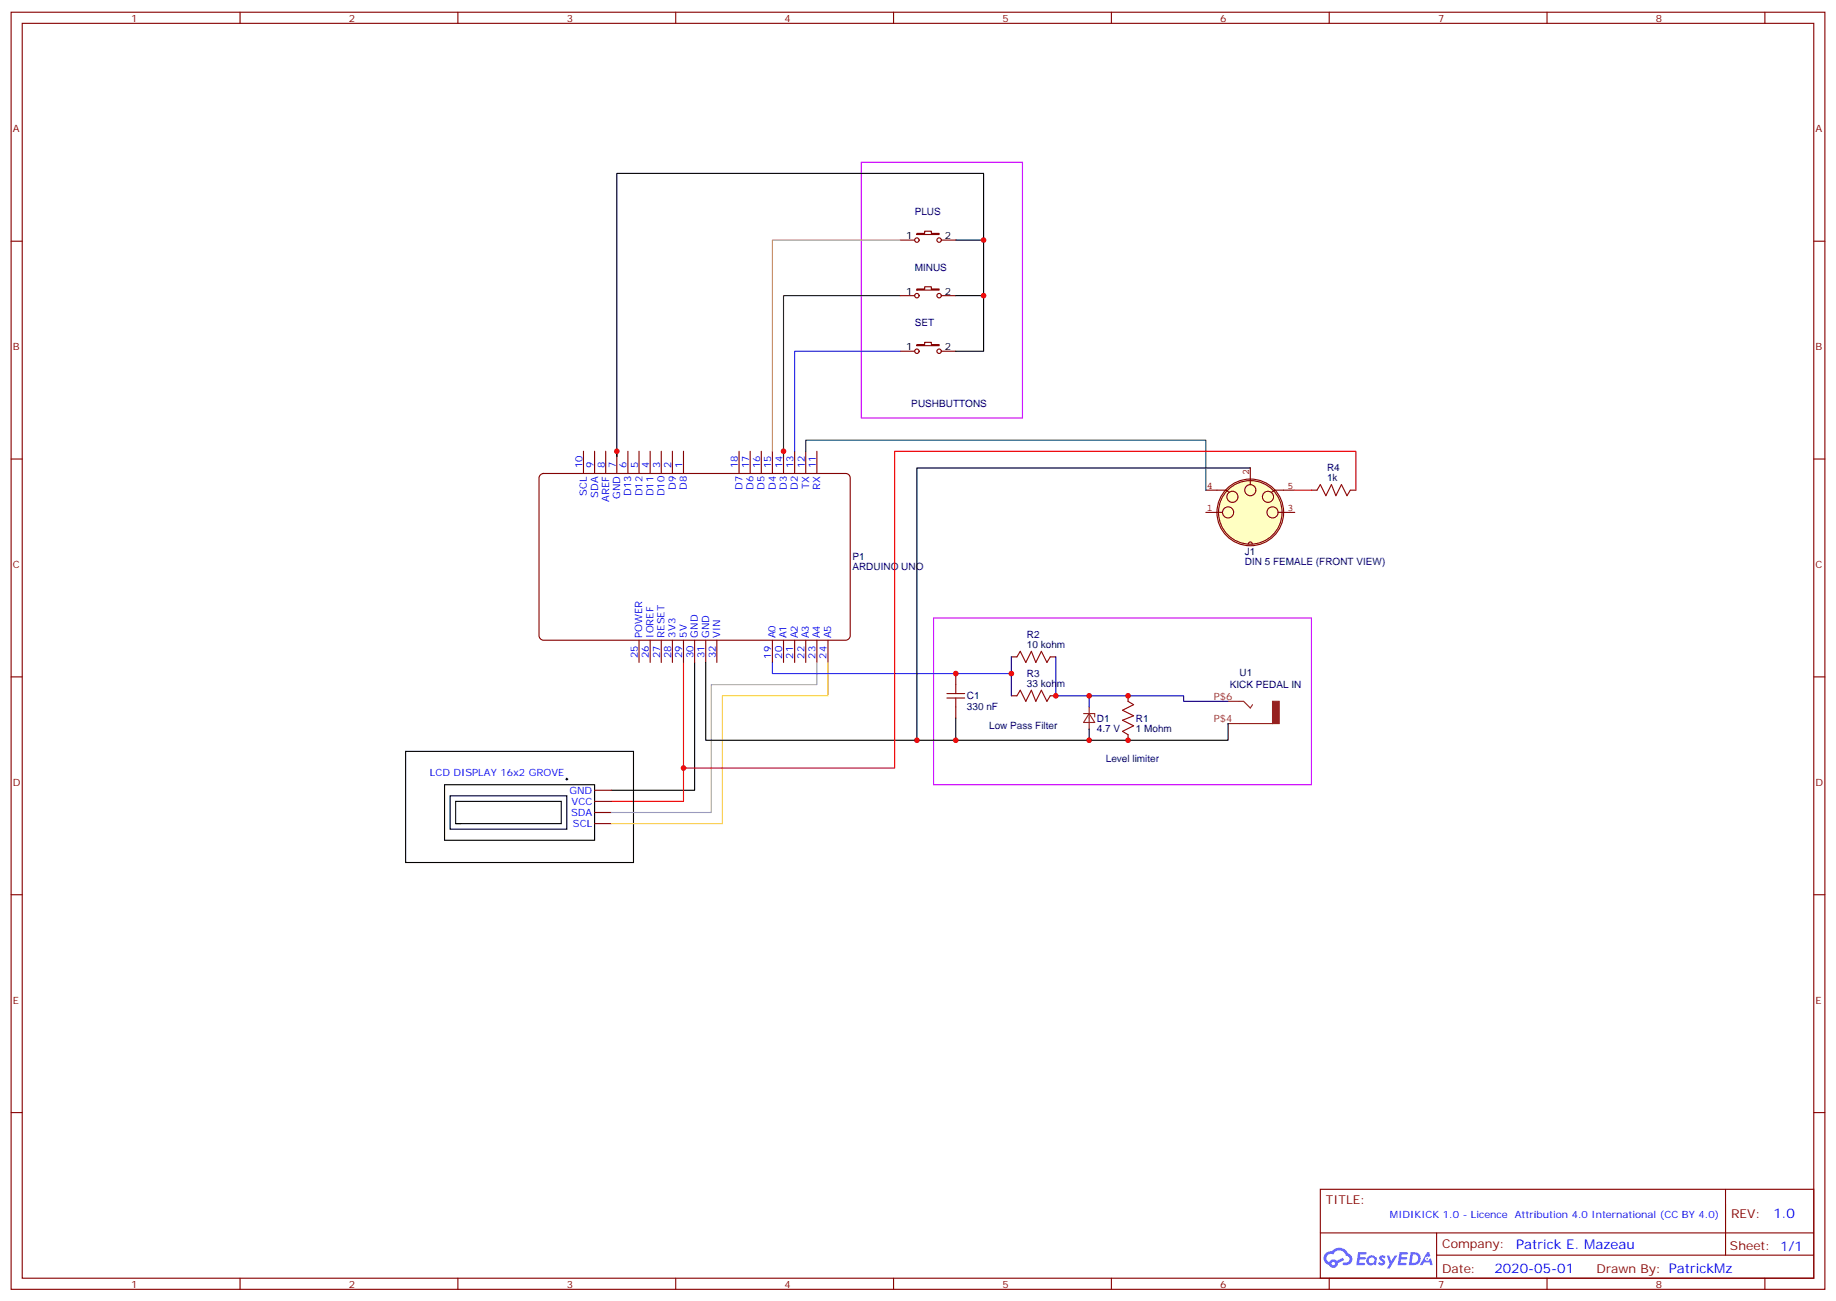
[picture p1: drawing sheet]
<svg xmlns="http://www.w3.org/2000/svg" width="583mm" height="413mm" viewBox="0 0 583 413" stroke-linecap="round" stroke-linejoin="round" font-family="sans-serif">
<path d="M144.6 261.4h1.8" fill="none" stroke="#008700" stroke-width=".35"/>
<g fill="none" stroke="#870000" stroke-width=".35">
<path d="M3.5 3.9h575.8v405.3h-575.8zM7.1 7.4h568.6v398.3h-568.6zM76.2 3.9v3.5M145.3 3.9v3.5M214.5 3.9v3.5M283.6 3.9v3.5M352.8 3.9v3.5M421.9 3.9v3.5M491.1 3.9v3.5M560.2 3.9v3.5M3.5 76.6h3.6M575.7 76.6h3.6"/>
<path d="M3.5 145.7h3.6M575.7 145.7h3.6M3.5 214.8h3.6M575.7 214.8h3.6M3.5 284h3.6M575.7 284h3.6M3.5 353.1h3.6M575.7 353.1h3.6M419.1 377.5h156.6v28.2h-156.6zM547.7 377.5v20.9M419.1 391.3h156.5M456 398.4h119.6"/>
<path d="M456 391.3v14.1M76.2 405.7v3.5M145.3 405.7v3.5M214.5 405.7v3.5M283.6 405.7v3.5M352.8 405.7v3.5M421.9 405.7v3.5M491.1 405.7v3.5M560.2 405.7v3.5"/>
</g>
<g fill="#5487ff">
<path d="M438.1 398.6a1.22 1.22 0 0 1 1.7 .3l-.4 .6a.47 .47 0 0 0-.3-.4 .47 .47 0 0 0-.5 .2l.1 .2a1.14 1.14 0 0 1 .8 1.8 1.14 1.14 0 0 1-1.9 0l-.2-.2 .5-.6 .7 .4a.29 .29 0 0 0 .3-.2 .29 .29 0 0 0-.2-.3 1.04 1.04 0 0 1-.6-1.8z"/>
<path d="M431.1 397.4h2.3l.4 .2-.2 .5h-1.8l-.1 .9h1.5l.3 .4-.3 .3h-1.6l-.2 1.1 1.7 .1 .2 .3-.2 .3-2.6 .1z"/>
<path d="M444.2 397.4l2.7 .2-.1 .5h-1.8l-.2 .9h1.6l.3 .4-.4 .3h-1.6l-.1 1.1 1.7 .1 .2 .3-.2 .3-2.7 .1z"/>
<path d="M453 397.4h.7l.3 1.3-.6 .3a.69 .69 0 0 0-1 .3 .69 .69 0 0 0 .4 .9 .69 .69 0 0 0 .9-.6l.5-.3 .6 2.2h-.8l-.3-.8h-1.7l-.5 .8h-.8z"/>
<path d="M440.2 398.5h.8l.6 1.8 1.1-1.8h.9l-2.6 4.2h-.8l.9-1.6z"/>
<path d="M447.8 397.4l-.6 4.2h1.3a2.11 2.11 0 0 0 2.5-2.2 2.11 2.11 0 0 0-2.5-2zM448.5 398.1a1.43 1.43 0 0 1 1.6 1.6 1.43 1.43 0 0 1-2 1.1z"/>
<path d="M434.1 399a1.54 1.54 0 0 0-.1 2.2 1.54 1.54 0 0 0 2.1 .1l.7 .3 .3-2.3-.6-.3a1.49 1.49 0 0 0-2.4 0zM434.3 400a.95 .95 0 0 1 1.9 0 .95 .95 0 0 1-1.9 0z"/>
<path d="M420.8 397.8a2.18 2.18 0 0 0 1.1 3.7 1.44 1.44 0 0 0 1.6 .9 1.44 1.44 0 0 0 1.2-1.5l2-1-.5-.7-1.9 1a1.47 1.47 0 0 0-2.4 .4 1.39 1.39 0 0 1-.7-1.9 1.39 1.39 0 0 1 2-.5 2.12 2.12 0 0 1 2.2-1.3 2.12 2.12 0 0 1 1.9 1.7 1.14 1.14 0 0 1 1 1.4 1.14 1.14 0 0 1-1.6 .7 .43 .43 0 0 0-.5 .4 .43 .43 0 0 0 .4 .5 1.98 1.98 0 0 0 2.5-1.3 1.98 1.98 0 0 0-1.2-2.5 3.1 3.1 0 0 0-5.3-.7l-.9 .1zM422.7 401.1a.55 .55 0 0 1 1.1 0 .55 .55 0 0 1-1.1 0z"/>
<circle cx="453" cy="399.5" r=".26"/>
</g>
<path d="M303.4 76.2h8.8v17.6h-8.8M312.2 76.2v-21.2h-116.4v90M312.2 93.8v17.7h-8.8M220.5 210.3v40.5h-26.5M224 210.3v24.6h121.7M128.8 238.5h72.3v35.3h-72.3zM389.8 229.7v5.2h-44.1v-3.5M141.1 249.1h47.6v17.6h-47.6zM142.9 252.6h37v10.6h-37zM144.6 254.4h33.6v7h-33.6z" fill="none" stroke="#000" stroke-width=".35"/>
<path d="M217 210.3v44.1h-23" fill="none" stroke="#f00" stroke-width=".35"/>
<path d="M179.6 247.3h.7M179.9 246.9v.7" fill="none" stroke="#000" stroke-width=".32"/>
<g fill="none" stroke="#870000" stroke-width=".35">
<path d="M285.8 76.2h4.5M291 74.1h2.5v-.7h2.1v.7h2.5v.3h-7.1zM298.8 76.2h4.6M285.8 93.8h4.5M291 91.7h2.5v-.7h2.1v.7h2.5v.4h-7.1zM298.8 93.8h4.6M285.8 111.5h4.5M291 109.4h2.5v-.7h2.1v.7h2.5v.3h-7.1zM298.8 111.5h4.6M185.2 143.2v7.1M188.7 143.2v7.1M192.3 143.2v7.1"/>
<path d="M195.8 143.2v7.1M199.3 143.2v7.1M202.8 143.2v7.1M206.4 143.2v7.1M209.9 143.2v7.1M213.4 143.2v7.1M217 143.2v7.1M234.6 143.2v7.1M238.1 143.2v7.1M241.7 143.2v7.1M245.2 143.2v7.1M248.7 143.2v7.1"/>
<path d="M252.2 143.2v7.1M255.8 143.2v7.1M259.3 143.2v7.1M202.8 203.2v7.1M206.4 203.2v7.1M209.9 203.2v7.1M213.4 203.2v7.1M217 203.2v7.1M220.5 203.2v7.1M224 203.2v7.1M227.5 203.2v7.1M245.2 203.2v7.1"/>
<path d="M248.7 203.2v7.1M252.2 203.2v7.1M255.8 203.2v7.1M259.3 203.2v7.1M262.8 203.2v7.1M303.4 213.8v3.5M321 208.5h1.8M333.4 208.5h1.7M303.4 224.4v3.5M321 220.8h1.8M333.4 220.8h1.7M358.1 220.8v1.8"/>
<path d="M358.1 233.2v1.7M188.7 257.9h5.3M188.7 254.4h5.3M188.7 250.8h5.3M188.7 261.4h5.3"/>
<circle cx="291" cy="76.2" r=".71"/>
<circle cx="298.1" cy="76.2" r=".71"/>
<circle cx="291" cy="93.8" r=".71"/>
<circle cx="298.1" cy="93.8" r=".71"/>
<circle cx="291" cy="111.5" r=".71"/>
<circle cx="298.1" cy="111.5" r=".71"/>
</g>
<path d="M273.4 51.5h51.2v81.1h-51.2zM296.3 196.1h120v53h-120z" fill="none" stroke="#c0f" stroke-width=".35"/>
<path d="M171.4 150.9l1.1-.6h96a1.41 1.41 0 0 1 1.4 1.4v50.1a1.51 1.51 0 0 1-1.4 1.4h-96a1.51 1.51 0 0 1-1.4-1.4v-50.1z" fill="none" stroke="#800000" stroke-width=".35"/>
<path d="M262.8 210.3v10.5h-33.5v40.6h-35.3" fill="none" stroke="#fc3" stroke-width=".35"/>
<path d="M259.3 210.3v7h-33.5v40.6h-31.8" fill="none" stroke="#999" stroke-width=".35"/>
<path d="M285.8 111.5h-33.6v31.7M245.2 210.3v3.5h75.8" fill="none" stroke="#30c" stroke-width=".35"/>
<path d="M285.8 93.8h-37.1v51.2" fill="none" stroke="#360" stroke-width=".35"/>
<path d="M285.8 76.2h-40.6v67" fill="none" stroke="#996" stroke-width=".35"/>
<path d="M344 226.5h3.5v1M345.7 226.5l1.8 2.8h-3.5zM345.7 224.4v7M389.8 222.6h5l2.1 2.1 .7-1M389.8 229.7h14.1" fill="none" stroke="#8c2424" stroke-width=".35"/>
<path d="M403.9 222.6h2.1v7.1h-2.1z" fill="#8c2424" stroke="#8c2424" stroke-width=".35"/>
<path d="M303.4 217.3v2.8M322.8 208.5l1-1.8 1.8 3.6 1.8-3.6 1.4 3.6 1.8-3.6 1.7 3.6 1.1-1.8M300.6 221.5h5.6M300.6 220.1h5.6M303.4 221.5v2.9M322.8 220.8l1-1.7 1.8 3.5 1.8-3.5 1.4 3.5 1.8-3.5 1.7 3.5 1.1-1.8M358.1 222.6l1.7 1.1-3.5 1.7 3.5 1.8-3.5 1.4 3.5 1.8-3.5 1.7 1.8 1.1" fill="none" stroke="#a10000" stroke-width=".35"/>
<path d="M321 208.5v12.3M335.1 208.5v12.3h10.6M389.8 222.6h-14.1v-1.8h-30v3.6" fill="none" stroke="#009" stroke-width=".35"/>
<circle cx="396.9" cy="162.6" r="10.6" fill="#ffffc2" stroke="#850000" stroke-width=".35"/>
<path d="M382.8 155.6h6.3l1.1 .7M393 157.7a1.76 1.76 0 0 0-2.6-1.6 1.76 1.76 0 0 0-.2 3.1 1.76 1.76 0 0 0 2.8-1.4M396.9 148.5v5.3M398.6 155.6a1.76 1.76 0 0 0-2.6-1.6 1.76 1.76 0 0 0-.1 3 1.76 1.76 0 0 0 2.7-1.3M404.2 157.7a1.76 1.76 0 0 0-2.6-1.6 1.76 1.76 0 0 0-.1 3.1 1.76 1.76 0 0 0 2.7-1.4M411 155.6h-6.4l-1 .7M382.8 162.6h5.3M391.6 162.6a1.76 1.76 0 0 0-2.6-1.5 1.76 1.76 0 0 0-.2 3 1.76 1.76 0 0 0 2.8-1.3M396.2 172.6a.64 .64 0 0 1 .7-.6 .64 .64 0 0 1 .6 .6M407 162.6a10.1 10.1 0 0 0-14.7-8.9 10.1 10.1 0 0 0-1.3 17.1 10.1 10.1 0 0 0 15.9-6.7l.1-1.2M411 162.6h-5.3a1.76 1.76 0 0 0-2.6-1.5 1.76 1.76 0 0 0-.1 3 1.76 1.76 0 0 0 2.7-1.3" fill="none" stroke="#850000" stroke-width=".35"/>
<path d="M396.9 148.5h-105.9v86.4M303.4 227.9v7" fill="none" stroke="#000" stroke-width=".35"/>
<path d="M255.8 143.2v-3.5h127v15.9" fill="none" stroke="#063" stroke-width=".35"/>
<path d="M418 155.6l1.1-1.8 1.8 3.5 1.7-3.5 1.4 3.5 1.8-3.5 1.8 3.5 1-1.7" fill="none" stroke="#a10000" stroke-width=".35"/>
<path d="M416.3 155.6h1.7M428.6 155.6h1.8" fill="none" stroke="#870000" stroke-width=".35"/>
<path d="M411 155.6h5.3M430.4 155.6v-12.4h-146.4v100.6h-67" fill="none" stroke="#f00" stroke-width=".35"/>
<g fill="#c00">
<circle cx="312.2" cy="93.8" r=".88"/>
<circle cx="248.7" cy="143.2" r=".88"/>
<circle cx="312.2" cy="76.2" r=".88"/>
<circle cx="195.8" cy="143.2" r=".88"/>
<circle cx="358.1" cy="234.9" r=".88"/>
<circle cx="358.1" cy="220.8" r=".88"/>
<circle cx="345.7" cy="220.8" r=".88"/>
<circle cx="335.1" cy="220.8" r=".88"/>
<circle cx="345.7" cy="234.9" r=".88"/>
<circle cx="291" cy="234.9" r=".88"/>
<circle cx="217" cy="243.8" r=".88"/>
<circle cx="321" cy="213.8" r=".88"/>
<circle cx="303.4" cy="213.8" r=".88"/>
<circle cx="303.4" cy="234.9" r=".88"/>
</g>
<g font-size="4.2" fill="#00f">
<text x="562.9" y="386.7">1.0</text>
<text x="481.3" y="396.3">Patrick E. Mazeau</text>
<text x="474.4" y="404.1">2020-05-01</text>
</g>
<g font-size="3.9" fill="#800">
<text x="420.9" y="382.1">TITLE:</text>
<text x="549.5" y="386.7">REV:</text>
<text x="457.8" y="396.3">Company:</text>
<text x="549.1" y="396.9">Sheet: 1/1</text>
<text x="457.8" y="403.9">Date:</text>
<text x="506.8" y="404">Draw</text>
<text x="517" y="404">n By: PatrickMz</text>
</g>
<g font-size="3.2" fill="#800">
<text x="41.6" y="6.9">1</text>
<text x="110.8" y="6.9">2</text>
<text x="179.9" y="6.9">3</text>
<text x="249.1" y="6.9">4</text>
<text x="318.2" y="6.9">5</text>
<text x="387.3" y="6.9">6</text>
<text x="456.5" y="6.9">7</text>
<text x="525.6" y="6.9">8</text>
<text x="4.1" y="42">A</text>
<text x="576.3" y="42">A</text>
<text x="4.1" y="111.1">B</text>
<text x="576.3" y="111.1">B</text>
<text x="4.1" y="180.3">C</text>
<text x="576.3" y="180.3">C</text>
<text x="4.1" y="249.4">D</text>
<text x="576.3" y="249.4">D</text>
<text x="4.1" y="318.6">E</text>
<text x="576.3" y="318.6">E</text>
<text x="41.6" y="408.7">1</text>
<text x="110.8" y="408.7">2</text>
<text x="179.9" y="408.7">3</text>
<text x="249.1" y="408.7">4</text>
<text x="318.2" y="408.7">5</text>
<text x="387.3" y="408.7">6</text>
<text x="456.5" y="408.7">7</text>
<text x="525.6" y="408.7">8</text>
</g>
<g font-size="3.2" fill="#000080">
<text x="290.4" y="68.3">PLUS</text>
<text x="290.4" y="85.9">MINUS</text>
<text x="290.4" y="103.6">SET</text>
<text x="289.3" y="129.1">PUSHBUTTONS</text>
<text x="421.2" y="149.6">R4</text>
<text x="421.2" y="152.8">1k</text>
<text x="270.6" y="177.8">P1</text>
<text x="395.1" y="179.2">DIN 5 FEMALE (FRONT VIEW)</text>
<text x="395.1" y="176">J1</text>
<text x="270.6" y="181">ARDUINO UNO</text>
<text x="326" y="202.5">R2</text>
<text x="326" y="205.7">10 kohm</text>
<text x="326" y="214.9">R3</text>
<text x="393.4" y="214.7">U1</text>
<text x="306.9" y="222">C1</text>
<text x="326" y="218">33 kohm</text>
<text x="390.4" y="218.4">KICK PEDAL IN</text>
<text x="306.9" y="225.2">330 nF</text>
<text x="314" y="231.4">Low Pass Filter</text>
<text x="348.2" y="232.2">4.7 V</text>
<text x="348.2" y="229">D1</text>
<text x="360.5" y="232.2">1 Mohm</text>
<text x="360.5" y="229">R1</text>
<text x="351" y="242">Level limiter</text>
</g>
<g font-size="3.2">
<text x="287.6" y="75.8">1</text>
<text x="299.9" y="75.8">2</text>
<text x="287.6" y="93.5">1</text>
<text x="299.9" y="93.5">2</text>
<text x="287.6" y="111.1">1</text>
<text x="299.9" y="111.1">2</text>
</g>
<g font-size="3.2" fill="#00f">
<text x="184.9" y="148.7" transform="rotate(-90 184.9 148.7)">10</text>
<text x="188.4" y="148.7" transform="rotate(-90 188.4 148.7)">9</text>
<text x="191.9" y="148.7" transform="rotate(-90 191.9 148.7)">8</text>
<text x="195.5" y="148.7" transform="rotate(-90 195.5 148.7)">7</text>
<text x="198.9" y="148.4" transform="rotate(-90 198.9 148.4)">6</text>
<text x="202.5" y="148.6" transform="rotate(-90 202.5 148.6)">5</text>
<text x="206" y="148.6" transform="rotate(-90 206 148.6)">4</text>
<text x="209.6" y="148.6" transform="rotate(-90 209.6 148.6)">3</text>
<text x="213.1" y="148.6" transform="rotate(-90 213.1 148.6)">2</text>
<text x="216.6" y="148.6" transform="rotate(-90 216.6 148.6)">1</text>
<text x="234.2" y="148.5" transform="rotate(-90 234.2 148.5)">18</text>
<text x="237.8" y="148.5" transform="rotate(-90 237.8 148.5)">17</text>
<text x="241.3" y="148.5" transform="rotate(-90 241.3 148.5)">16</text>
<text x="244.8" y="148.5" transform="rotate(-90 244.8 148.5)">15</text>
<text x="248.4" y="148.5" transform="rotate(-90 248.4 148.5)">14</text>
<text x="251.9" y="148.5" transform="rotate(-90 251.9 148.5)">13</text>
<text x="255.4" y="148.7" transform="rotate(-90 255.4 148.7)">12</text>
<text x="259" y="148.7" transform="rotate(-90 259 148.7)">11</text>
<text x="214.5" y="155.5" transform="rotate(-90 214.5 155.5)">D9</text>
<text x="218" y="155.5" transform="rotate(-90 218 155.5)">D8</text>
<text x="235.7" y="155.4" transform="rotate(-90 235.7 155.4)">D7</text>
<text x="239.2" y="155.4" transform="rotate(-90 239.2 155.4)">D6</text>
<text x="242.7" y="155.4" transform="rotate(-90 242.7 155.4)">D5</text>
<text x="246.2" y="155.4" transform="rotate(-90 246.2 155.4)">D4</text>
<text x="249.8" y="155.4" transform="rotate(-90 249.8 155.4)">D3</text>
<text x="253.3" y="155.4" transform="rotate(-90 253.3 155.4)">D2</text>
<text x="256.8" y="155.3" transform="rotate(-90 256.8 155.3)">TX</text>
<text x="260.4" y="155.5" transform="rotate(-90 260.4 155.5)">RX</text>
<text x="186.3" y="157.3" transform="rotate(-90 186.3 157.3)">SCL</text>
<text x="189.8" y="157.9" transform="rotate(-90 189.8 157.9)">SDA</text>
<text x="193.3" y="159.4" transform="rotate(-90 193.3 159.4)">AREF</text>
<text x="196.9" y="158.4" transform="rotate(-90 196.9 158.4)">GND</text>
<text x="200.3" y="157.4" transform="rotate(-90 200.3 157.4)">D13</text>
<text x="204" y="157.5" transform="rotate(-90 204 157.5)">D12</text>
<text x="207.4" y="157.5" transform="rotate(-90 207.4 157.5)">D11</text>
<text x="211" y="157.5" transform="rotate(-90 211 157.5)">D10</text>
<text x="203.9" y="202.4" transform="rotate(-90 203.9 202.4)">POWER</text>
<text x="207.4" y="202.4" transform="rotate(-90 207.4 202.4)">IOREF</text>
<text x="210.9" y="202.4" transform="rotate(-90 210.9 202.4)">RESET</text>
<text x="214.4" y="202.4" transform="rotate(-90 214.4 202.4)">3V3</text>
<text x="218" y="202.4" transform="rotate(-90 218 202.4)">5V</text>
<text x="221.5" y="202.4" transform="rotate(-90 221.5 202.4)">GND</text>
<text x="225.1" y="202.5" transform="rotate(-90 225.1 202.5)">GND</text>
<text x="228.6" y="202.5" transform="rotate(-90 228.6 202.5)">VIN</text>
<text x="246.2" y="202.6" transform="rotate(-90 246.2 202.6)">A0</text>
<text x="249.7" y="202.6" transform="rotate(-90 249.7 202.6)">A1</text>
<text x="253.2" y="202.6" transform="rotate(-90 253.2 202.6)">A2</text>
<text x="256.8" y="202.6" transform="rotate(-90 256.8 202.6)">A3</text>
<text x="260.3" y="202.6" transform="rotate(-90 260.3 202.6)">A4</text>
<text x="263.8" y="202.6" transform="rotate(-90 263.8 202.6)">A5</text>
<text x="202.4" y="208.9" transform="rotate(-90 202.4 208.9)">25</text>
<text x="206" y="208.9" transform="rotate(-90 206 208.9)">26</text>
<text x="209.5" y="208.9" transform="rotate(-90 209.5 208.9)">27</text>
<text x="213" y="208.9" transform="rotate(-90 213 208.9)">28</text>
<text x="216.6" y="208.9" transform="rotate(-90 216.6 208.9)">29</text>
<text x="220.1" y="208.9" transform="rotate(-90 220.1 208.9)">30</text>
<text x="223.7" y="209" transform="rotate(-90 223.7 209)">31</text>
<text x="227.2" y="209" transform="rotate(-90 227.2 209)">32</text>
<text x="244.8" y="209.1" transform="rotate(-90 244.8 209.1)">19</text>
<text x="248.3" y="209.1" transform="rotate(-90 248.3 209.1)">20</text>
<text x="251.8" y="209.1" transform="rotate(-90 251.8 209.1)">21</text>
<text x="255.3" y="209.1" transform="rotate(-90 255.3 209.1)">22</text>
<text x="258.9" y="209.1" transform="rotate(-90 258.9 209.1)">23</text>
<text x="262.4" y="209.1" transform="rotate(-90 262.4 209.1)">24</text>
<text x="136.4" y="246.4">LCD DISPLAY 16x2 GROVE</text>
<text x="180.7" y="251.9">GND</text>
<text x="181.4" y="255.4">VCC</text>
<text x="181.3" y="258.9">SDA</text>
<text x="181.9" y="262.5">SCL</text>
<text x="441.2" y="386.5">MIDIKICK 1.0 - Licence Attribution 4.0 International (CC BY 4.0)</text>
</g>
<g font-size="3.2" fill="#840000">
<text x="383.1" y="155.2">4</text>
<text x="396.5" y="150.8" transform="rotate(-90 396.5 150.8)">2</text>
<text x="408.7" y="155.2">5</text>
<text x="383.1" y="162.3">1</text>
<text x="408.7" y="162.3">3</text>
</g>
<g font-size="3.2" fill="#8d2323">
<text x="385.3" y="222.2">P$6</text>
<text x="385.3" y="229.3">P$4</text>
</g>
</svg>
